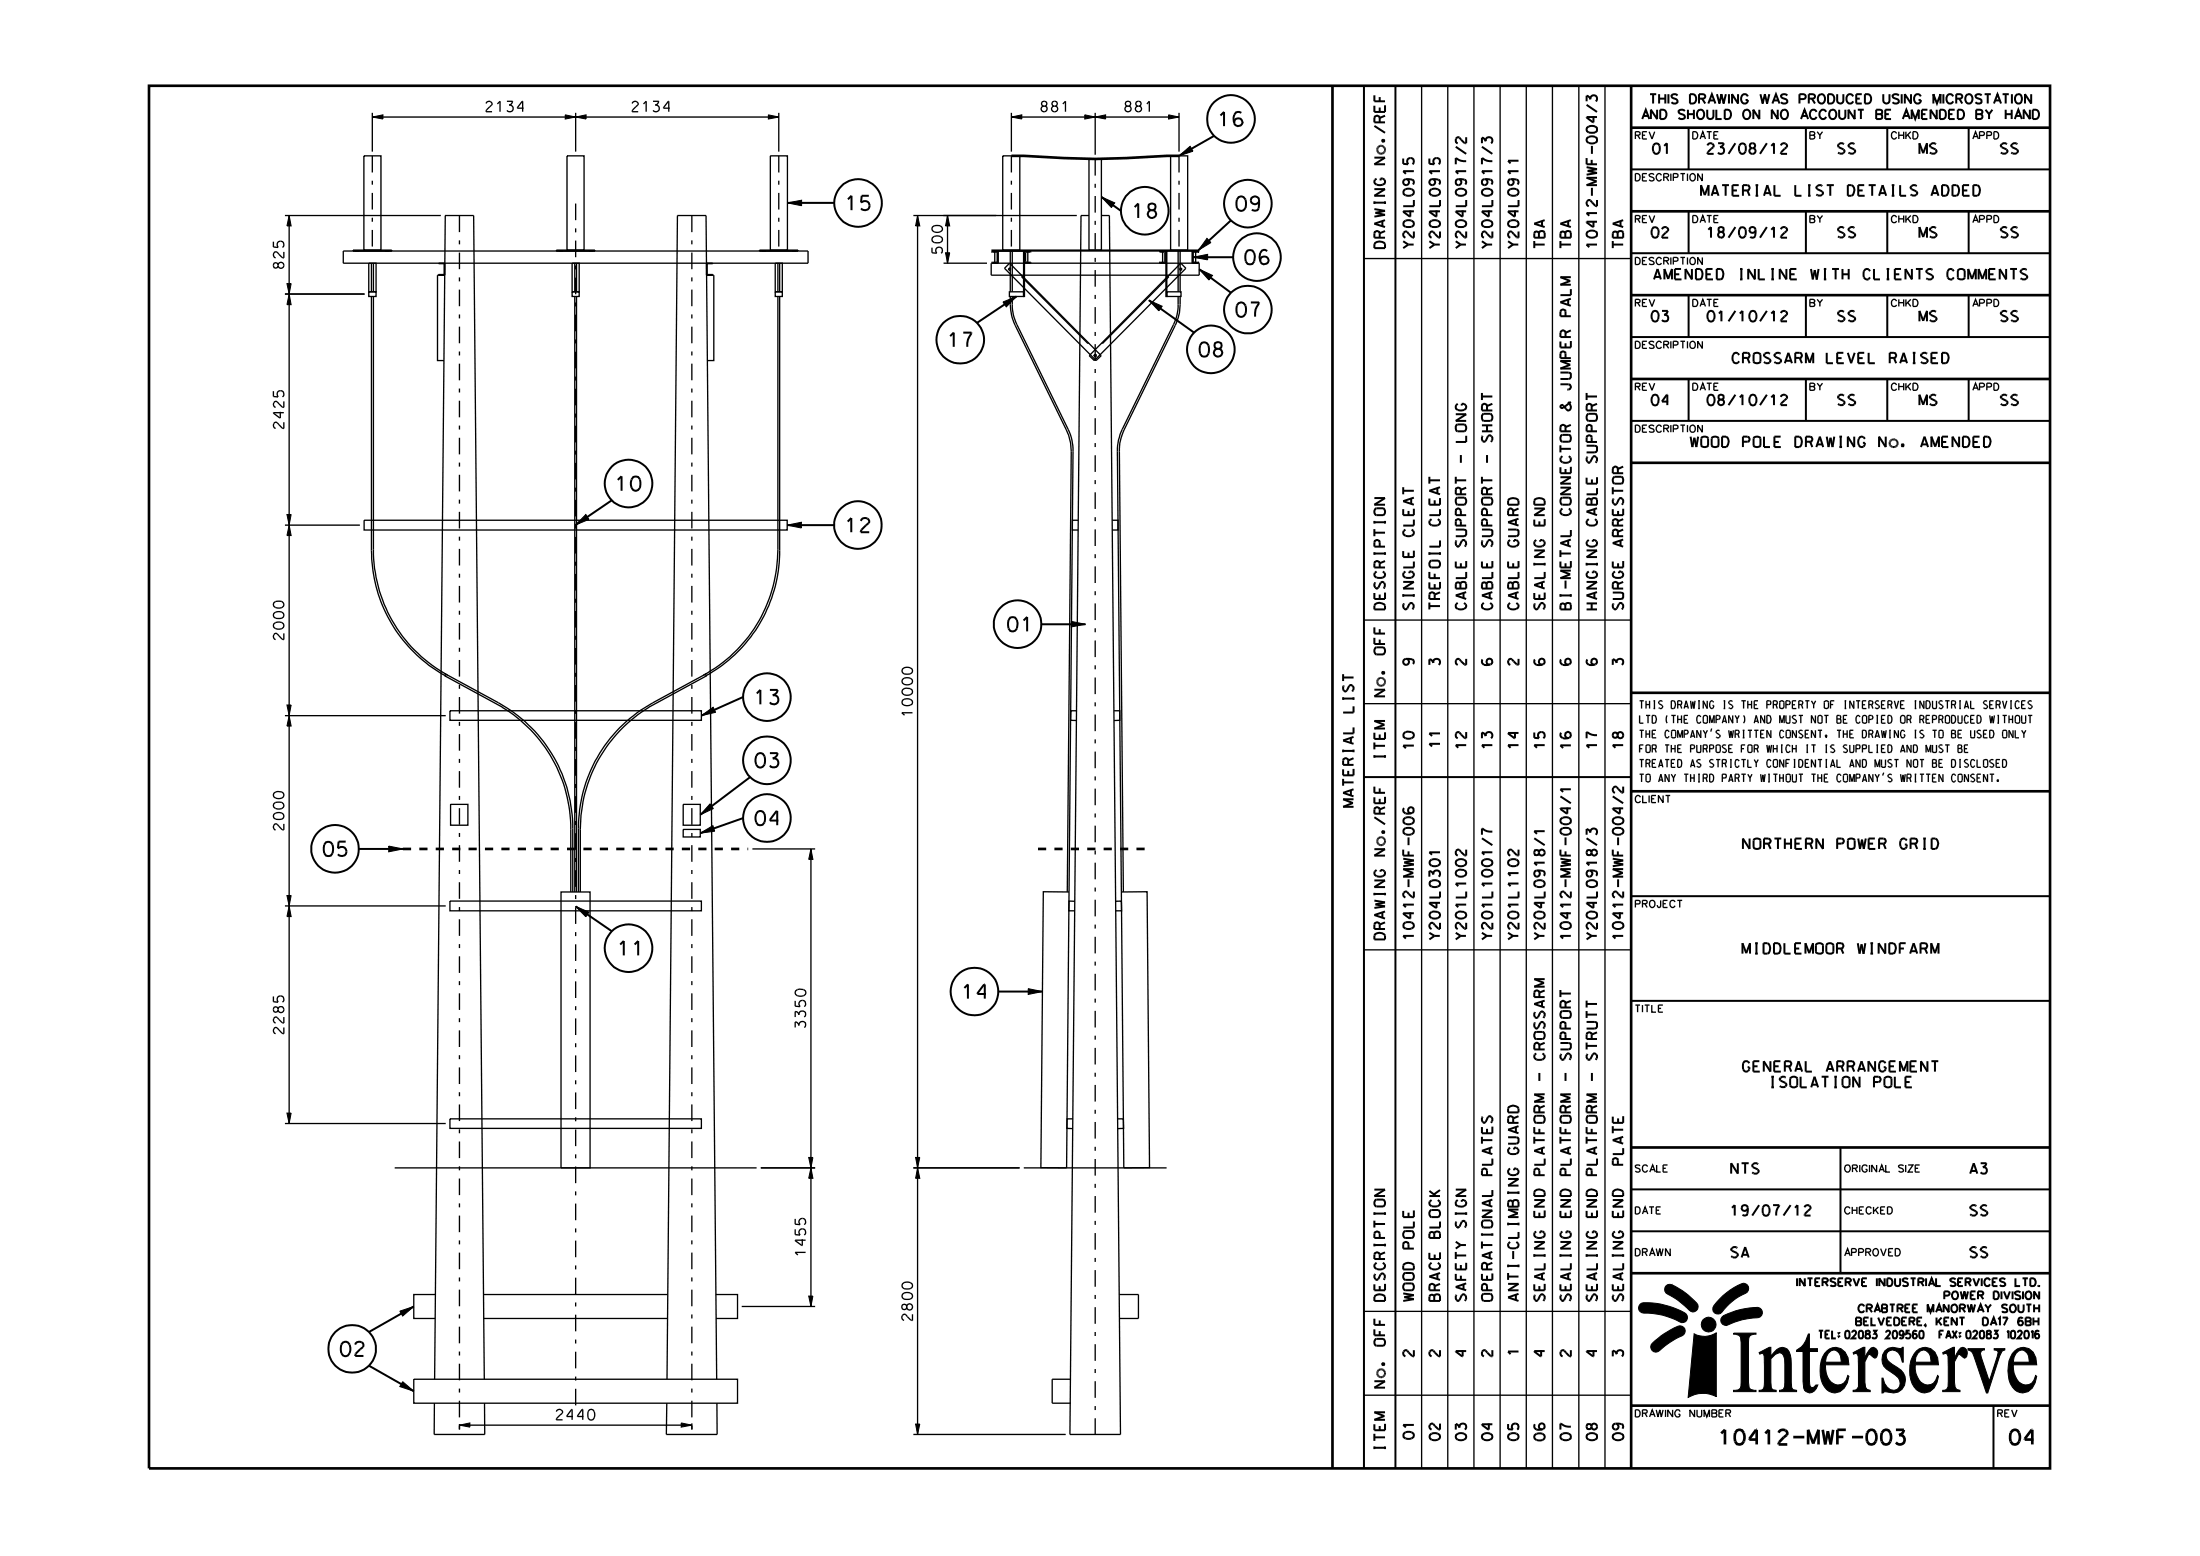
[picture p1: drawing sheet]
<svg xmlns="http://www.w3.org/2000/svg" width="420mm" height="297mm" viewBox="0 0 420 297" stroke-linecap="round" stroke-linejoin="round" font-family="sans-serif">
<g fill="none" stroke="#000" stroke-width=".25">
<path d="M271.4 16.4v263.9M276.4 16.4v263.9M281.4 16.4v263.9M286.4 16.4v263.9M291.4 16.4v263.9M296.4 16.4v263.9M301.4 16.4v263.9M306.4 16.4v263.9M69.5 29.7h3.2v18h-3.2zM71.1 22.3h77.6M71.1 21.5v7.4M108.2 29.7h3.3v18h-3.3z"/>
<path d="M109.9 21.5v7.4M147.1 29.7h3.2v18h-3.2zM148.7 21.5v7.4M191.4 29.7h3.3v18h-3.3zM193.1 22.3h32M193.1 21.5v7.4M207.9 30.3h2.4v17.4h-2.4zM209.1 21.5v8M223.5 29.7h3.2v18h-3.2zM225.1 21.5v7.4M312.2 25.8l.9-.1v-.4l-.9-.2v1.4M314.4 25.1h-.8v1.4"/>
<path d="M314.8 25.1l.6 1.4 .5-1.4M345.5 25.8l.8 .1 .2 .3-.4 .3h-.6v-1.4l.9 .2 .1 .3-.4 .2M346.9 25.1l.5 .7v.7M347.9 25.1l-.5 .7M54.4 41.1h29.8M54.4 56.1h15.2M55.2 41.1v173.4M65.5 47.9h88.8v2.3h-88.8zM67.4 47.9v-.2h7.4v.2M70.4 50.2h1.4v5.5h-1.4zM70.4 55.7h1.4v.9h-1.4zM70.9 56.6v48.5a27.3 27.3 0 0 0 14.2 23.9"/>
<path d="M70.9 50.2v5.5M71.3 56.6v48.3a27.4 27.4 0 0 0 14.2 24M71.3 50.2v5.5M83.7 50.2l1.1 .1v2.1h-1.1v.1M84.9 50.2v2.3h-1.4v16.3h1.3M85 41.1h5.4l2.1 222.2M85 41.1l-2 222.2M106.2 47.9v-.2h7.4v.2M109.2 50.2h1.4v5.5h-1.4zM109.2 55.7h1.4v.9h-1.4zM109.7 50.2v5.5M109.7 56.6v113.7"/>
<path d="M110.1 50.2v5.5M110.1 56.6v113.7M134.9 50.2v2.3h1.4v16.3h-1.3M136.1 50.2l-1.1 .1v2.1h1.1v.1M145 47.9v-.2h7.4v.2M148 50.2h1.4v5.5h-1.4zM148 55.7h1.4v.9h-1.4zM148.5 56.6v48.3a27.3 27.3 0 0 1-14.2 24M148.5 50.2v5.5M148.8 56.6v48.5a27.2 27.2 0 0 1-14.1 23.9M148.8 50.2v5.5M174.4 41.1h31.2"/>
<path d="M175.2 41.1v232.7M180.1 50.2h8.3M180.9 41.1v9.1M189.2 50.2h39.7v2.3h-39.7zM189.4 50.2v-.1l1-.1v-1.8l-1-.1v-.2h7.4l-.1 .2h-.9v1.9l.9 .1 .1 .1M189.4 47.7h39.4v.2h-39.4zM190.5 47.9v2.3M192.7 55.7h2.7v.9h-2.7zM192.7 50.2l17.5 17.7-.9 .9-17.5-17.6zM192.9 56.6a11.6 11.6 0 0 0 .7 5l10 20.5a10.2 10.2 0 0 1 .9 4l-.7 84.2M192.9 47.9v7.8M193.3 56.6v1.6a8.2 8.2 0 0 0 .8 3.8l9.8 19.9a8.9 8.9 0 0 1 1 4.2l-1.3 136.8h-4.9l.5-52.7 4.9 .1"/>
<path d="M193.3 47.9v7.8M195.2 52.7l-.2 .1 12.7 12.8 .1-.2M195.4 47.9h.2v8.7h-.2zM195.6 47.9v2.3M207.9 41.1h-1.5l-2.1 232.7h9.6l-2.1-232.7h-1.5M222.6 47.9h.2v8.7h-.2zM222.6 47.9v2.3M222.8 55.7h2.7v.9h-2.7zM223 52.7l.1 .1-12.6 12.8-.1-.2M224.9 56.6v1.6a8.2 8.2 0 0 1-.9 3.8l-9.8 19.9a8.9 8.9 0 0 0-.9 4.2l.8 84.2M224.9 47.9v7.8M225.3 56.6a10.1 10.1 0 0 1-.7 5l-10 20.5a9.3 9.3 0 0 0-.9 4l.8 84.2"/>
<path d="M225.3 47.9v7.8M225.4 50.2l1 1-17.5 17.6-1-.9zM227.6 47.9v2.3M228.8 47.9h-7.4l.1 .2h.9v1.9l-1 .1v.1M228.8 47.9l-.1 .2-.9 .1v1.8l1 .1v.1M260.4 49.4h51M69.5 99.3h80.8v1.9h-80.8zM205.8 99.3h-1.1v1.9h1.1M212.3 99.3h1.1v1.9h-1.1M54.4 100.2h14.3M260.4 118.4h51M54.4 136.6h30.7"/>
<path d="M84.9 128.6l10.3 5.5a27.4 27.4 0 0 1 14.1 24v12.2M84.9 129l11 6M85.9 135.7h48v1.8h-48zM95.8 135a27.2 27.2 0 0 1 13.2 23.3v12M123.9 135a27.2 27.2 0 0 0-13.1 23.3v12M134.9 128.6l-10.3 5.5a27.2 27.2 0 0 0-14.2 24v12.2M134.9 129l-11 6M205.5 135.7h-1.1v1.8h1.1M212.7 135.7h1.1v1.8h-1.1M260.4 134.3h51M326.8 139.1l-.2 .5M86 153.5h3.3v4h-3.3z"/>
<path d="M130.4 153.5h3.3v4h-3.3zM130.4 158.3h3.3v1.5h-3.3zM359.6 147.5l-.2 .5M54.4 172.9h30.7M85.9 172h48v1.9h-48zM107.1 170.3h5.5v52.6h-5.5zM143.6 162h12M154.8 162v87.4M205.2 172h-1.1l-.1 1.9h1.1M213 172h1.1v1.9h-1.1M214.1 170.3l4.9-.1 .5 52.7h-5zM260.4 181.3h51"/>
<path d="M54.4 214.5h30.7M85.9 213.6h48v1.8h-48zM204.8 213.6h-1.1v1.8h1.1M213.4 213.6h1.1v1.8h-1.1M75.4 222.9h69M145.2 222.9h10.4M174.4 222.9h20.2M195.5 222.9h27.2M83.1 247.1h-4.1v4.6h4.1M92.3 247.1h35.2M92.4 251.7h35M136.7 247.1h4.1v4.6h-4.1"/>
<path d="M141.6 249.4h14M213.7 247.1h3.6v4.6h-3.6M260.4 250.3h51M79 263.3h61.8v4.5h-61.8zM82.9 267.8v6h9.6v-6M87.7 272h44.4M87.7 271.8v1M127.3 267.8l-.1 6h9.7v-6M127.3 263.3l2-222.2h5.5l2 222.2M132.1 271.7v1.1M174.4 273.8h29.1M204.5 263.3h-3.6v4.5h3.5"/>
<path d="M260.4 266.3h51"/>
<circle cx="192.8" cy="51.4" r=".19"/>
<circle cx="225.4" cy="51.4" r=".19"/>
<circle cx="209.1" cy="67.9" r=".21"/>
</g>
<g fill="none" stroke="#000" stroke-width=".25" stroke-dasharray="3.2 1.6 .8 1.6" stroke-linecap="butt">
<path d="M71.1 29.7v18.2M109.9 38.9v229.4M148.7 29.7v18.2M193.1 29.7v18.2M209.1 30.3v243.5M225.1 29.7v18.2M83.7 52.5h1.2M87.7 41.1v232.7M132.1 41.1v232.7M136.1 52.5h-1.2M189.9 47.9v2.3M196.2 47.9v2.3"/>
<path d="M222 47.9v2.3M228.3 47.9v2.3"/>
</g>
<g fill="none" stroke="#000" stroke-width=".51">
<path d="M28.4 16.4h363v263.9h-363zM254.4 16.4v263.9M311.4 16.4v263.9M193.1 29.7h2.4a157.5 157.5 0 0 0 27.3 0h2.3M311.4 24.4h80M311.4 40.3h80M311.4 56.3h80M311.4 72.3h80M311.4 88.3h80M311.4 132.2h80M311.4 151h80M311.4 219h80"/>
<path d="M311.4 243h80M319.2 245.3h.1M319.7 246.1h.1M311.4 268.3h80"/>
</g>
<g fill="none" stroke="#000" stroke-width=".38">
<path d="M260.4 16.4v263.9M266.4 16.4v263.9M150.3 38.7h9M210.3 37.6l3.7 2.6M231.8 25.9l-6.7 3.8M311.4 32.3h80M322.4 24.4v7.9M344.8 24.4v7.9M360.3 24.4v7.9M375.8 24.4v7.9M194.1 56.6l-7.6 5M219.3 57.3l8.7 6.2"/>
<path d="M227.8 49.1h7.6M228.9 51.4l6.1 4.5M235 42.1l-6.2 5.6M311.4 48.3h80M322.4 40.3v8M322.4 56.3v8M344.8 40.3v8M344.8 56.3v8M360.3 40.3v8M360.3 56.3v8M375.8 40.3v8M375.8 56.3v8"/>
<path d="M311.4 64.3h80M322.4 72.3v8M344.8 72.3v8M360.3 72.3v8M375.8 72.3v8M116.8 95.5l-6.9 4.7M311.4 80.3h80M150.3 100.2h9M198.8 119.2h8.4M141.9 133l-8 3.6M141.9 156.2l-8.2 2.8M143.2 148.3l-9.5 7.2"/>
<path d="M260.4 148.3h51M68.5 162h8.4M109.9 173l6.9 4.7M311.4 171.1h80M190.6 189.3h8.4M311.4 191h80M351.4 219v24M311.4 235h80M311.4 227h80M79 249.4l-8.6 4.8M369.7 251.5v1.5M370.7 251.5l-1 1"/>
<path d="M70.4 260.7l8.6 4.8M380.6 268.3v12"/>
<circle cx="163.8" cy="38.7" r="4.5"/>
<circle cx="235" cy="22.7" r="4.5"/>
<circle cx="238.2" cy="38.9" r="4.5"/>
<circle cx="218.6" cy="40.2" r="4.5"/>
<circle cx="238.2" cy="59.1" r="4.5"/>
<circle cx="240" cy="49.1" r="4.5"/>
<circle cx="183.3" cy="64.8" r="4.5"/>
<circle cx="231.2" cy="66.7" r="4.5"/>
<circle cx="120" cy="92.3" r="4.5"/>
<circle cx="163.8" cy="100.2" r="4.5"/>
<circle cx="194.3" cy="119.1" r="4.5"/>
<circle cx="146.4" cy="133" r="4.5"/>
<circle cx="146.4" cy="145.1" r="4.5"/>
<circle cx="146.4" cy="156.2" r="4.5"/>
<circle cx="64" cy="162" r="4.5"/>
<circle cx="120" cy="181" r="4.5"/>
<circle cx="186" cy="189.3" r="4.5"/>
<circle cx="67.2" cy="257.5" r="4.5"/>
</g>
<g fill="#000" stroke="#000" stroke-width=".19">
<path d="M71.1 22.3l2-.4v.8zM107.9 21.9l2 .4-2 .4zM109.9 22.3l2-.4v.8zM146.7 21.9l2 .4-2 .4zM150.3 38.7l2.7-.5v1.1zM193.1 22.3l2-.4v.8zM207.1 21.9l2 .4-2 .4zM209.1 22.3l2-.4v.8zM210.3 37.6l2.5 1.1-.6 .9zM223.1 21.9l2 .4-2 .4zM225.1 29.7l2.1-1.8 .6 1zM55.2 56.1l.4 2.1h-.8z"/>
<path d="M55.2 41.1l.4 2h-.8zM54.8 54.1h.8l-.4 2zM175.2 41.1l.4 2h-.8zM180.9 41.1l.4 2h-.8zM180.5 48.2h.8l-.4 2zM191.5 57.6l2.6-1-2 2zM219.3 57.3l2.6 1.2-.7 .8zM227.8 49.1l2.7-.6v1.1zM228.9 51.4l2.6 1.2-.7 .9zM230.4 45.5l.8 .8-2.4 1.4zM54.8 98.2h.8l-.4 2zM111.8 98.2l.6 .9-2.5 1.1z"/>
<path d="M55.2 100.2l.4 2h-.8zM150.3 100.2l2.7-.5v1.1zM204.5 118.6l2.7 .6-2.7 .5zM55.2 136.6l.4 2h-.8zM54.8 134.6h.8l-.4 2zM133.9 136.6l2.2-1.6 .5 1zM135.6 153.4l.6 .9-2.5 1.2zM133.7 159l2.4-1.4 .3 1.1zM55.2 172.9l.4 2.1h-.8zM54.8 170.9h.8l-.4 2zM74.2 161.5l2.7 .5-2.7 .6zM109.9 173l2.5 1.1-.6 .9z"/>
<path d="M154.8 162l.4 2h-.8zM196.3 188.7l2.7 .6-2.7 .5zM54.8 212.5h.8l-.4 2zM154.8 222.9l.4 2h-.8zM154.4 220.9h.8l-.4 2zM175.2 222.9l.4 2h-.8zM174.8 220.9h.8l-.4 2zM76.3 250.3l2.7-.9-2.1 1.8zM154.4 247.4h.8l-.4 2zM76.9 263.7l2.1 1.8-2.7-.8zM87.7 272l2-.4v.8zM130 271.6l2.1 .4-2.1 .4z"/>
<path d="M174.8 271.8h.8l-.4 2z"/>
<path d="M315.4 256.4a14.9 14.9 0 0 1 5.3-3.3 1 1 0 0 1 1 .7 1 1 0 0 1-.6 1.2 17.3 17.3 0 0 0-4.6 3 .98 .98 0 0 1-1.2-.4 .98 .98 0 0 1 .1-1.2z" fill-rule="evenodd"/>
<path d="M318.1 245.4a1.35 1.35 0 0 1 1.8 .2 13.6 13.6 0 0 1 4.2 3.5 .99 .99 0 0 1-.4 1.2 .99 .99 0 0 1-1.2-.2 16.6 16.6 0 0 0-4.4-3.3 1.02 1.02 0 0 1 0-1.4z" fill-rule="evenodd"/>
<path d="M313.1 249l.3-.3a14.2 14.2 0 0 1 8.5 2.2 .98 .98 0 0 1 0 1.2 .98 .98 0 0 1-1.2 .2 14.8 14.8 0 0 0-7.3-1.7 .97 .97 0 0 1-.3-1.6z" fill-rule="evenodd"/>
<path d="M323.4 254.6a4 4 0 0 0 4.3-.2v12.2a5.3 5.3 0 0 0-5.4 .1z" fill-rule="evenodd"/>
<path d="M328.8 251.4a13.4 13.4 0 0 1 6.8-1.9 1 1 0 0 1 .9 1.1 1 1 0 0 1-1.1 .9 14 14 0 0 0-5.8 1.5 .99 .99 0 0 1-1-.5 .99 .99 0 0 1 .2-1.1z" fill-rule="evenodd"/>
<path d="M331 254.5h4.2v.2a1.12 1.12 0 0 0-1.4 .8v8.3l.1 1.1 .3 .3 1 .2v.2h-4.2v-.2a1.06 1.06 0 0 0 1.4-.8v-8.3l-.1-1.1-.3-.3-1-.2z" fill-rule="evenodd"/>
<path d="M328.9 247.3l2.1-1.5 1.5-.8a.99 .99 0 0 1 1.3 .6 .99 .99 0 0 1-.6 1.3 12.3 12.3 0 0 0-4.8 3.8 1 1 0 0 1-1.2-.2 1 1 0 0 1 0-1.3z" fill-rule="evenodd"/>
<path d="M335.8 258.2l2-1h.3v1.7a3.1 3.1 0 0 1 2.2-1.7 1.57 1.57 0 0 1 1.5 1.4l.2 1.7 .1 4.6 .2 .4 .7 .1v.2h-3.3v-.2l.7-.2 .3-.5a18.3 18.3 0 0 0-.2-6l-.3-.4-.5-.1-.8 .3-.8 .9 .1 5.5 .2 .4 .7 .1v.2h-3.3v-.2l.6-.1 .3-.3 .1-1.2v-4.9l-.1-.5-.3-.1-.4 .2z" fill-rule="evenodd"/>
<path d="M345.2 254.6h.2v2.8h1.6v.6h-1.6l.1 6.1 .1 .5 .4 .3 .3-.2 .4-.3h.3a1.84 1.84 0 0 1-1.6 1.5l-.6-.3-.3-.2-.2-.4-.1-1.4v-5.6h-1.2v-.3a4.5 4.5 0 0 0 2.2-3.1z" fill-rule="evenodd"/>
<path d="M348.8 257.8a2.39 2.39 0 0 1 4 1.4l.2 1.3h-4.5a3.6 3.6 0 0 0 1.9 3.8 1.84 1.84 0 0 0 2.4-1.8l.2 .2a3.2 3.2 0 0 1-2.7 3.2 2.92 2.92 0 0 1-2.6-2.5 6 6 0 0 1 1.1-5.6zM349 258.3l-.3 .7-.2 1h3a2.12 2.12 0 0 0-1-2.2l-.4-.1-.6 .1z" fill-rule="evenodd"/>
<path d="M365.9 257.8a2.39 2.39 0 0 1 4 1.4l.2 1.3h-4.5a3.3 3.3 0 0 0 2.4 3.9 1.88 1.88 0 0 0 1.9-1.9l.2 .2a3.1 3.1 0 0 1-2.6 3.2 2.91 2.91 0 0 1-2.7-2.5 6 6 0 0 1 1.1-5.6zM366.1 258.3l-.3 .7-.2 1h3.1a2.12 2.12 0 0 0-1.1-2.2l-.4-.1-.6 .1z" fill-rule="evenodd"/>
<path d="M375.7 257.4h3.1v.3l-.6 .2-.1 .4 1.7 5.3 1.7-5.5-.3-.3-.5-.1v-.3h2v.3l-.5 .2-.4 .9-2.3 7.1h-.3l-2.6-7.7-.9-.5z" fill-rule="evenodd"/>
<path d="M384.6 257.8a2.39 2.39 0 0 1 4.1 1.4l.1 1.3h-4.5a4.1 4.1 0 0 0 1.5 3.6 1.81 1.81 0 0 0 2.8-1.6l.2 .2a3.1 3.1 0 0 1-2.6 3.2 3.1 3.1 0 0 1-2.8-3.4 5.3 5.3 0 0 1 1.2-4.7zM384.9 258.3l-.4 .7-.2 1h3.1a2.12 2.12 0 0 0-1-2.2l-.4-.1-.6 .1z" fill-rule="evenodd"/>
<path d="M353.8 258.2l1.9-1h.3v2a2.81 2.81 0 0 1 1.6-2 1.12 1.12 0 0 1 .9 .9 1.12 1.12 0 0 1-.6 1.1l-.9-.7-.3 .1-.7 1.4v3.8l.2 1 .2 .4 .6 .2v.2h-3.2v-.2l.7-.2 .3-.5v-5.8l-.2-.4-.3-.2-.4 .2z" fill-rule="evenodd"/>
<path d="M359.8 257.8l.7-.5 .9-.1 1.4 .2 .5-.2v2.8h-.1l-.4-1.1a1.44 1.44 0 0 0-1.1-1.2 1.44 1.44 0 0 0-1.5 .7 1.7 1.7 0 0 0 1.1 2 4.2 4.2 0 0 1 2.4 2.3 2.5 2.5 0 0 1-.8 2.7 2.5 2.5 0 0 1-2.8 .3l-.4-.1-.2 .3h-.2v-2.9h.2a2.42 2.42 0 0 0 2.1 2.4 1.41 1.41 0 0 0 1.1-.9 1.41 1.41 0 0 0-.3-1.5l-1.4-1.1a2.57 2.57 0 0 1-1.2-4.1z" fill-rule="evenodd"/>
<path d="M370.9 258.2l2-1h.2v2a2.81 2.81 0 0 1 1.6-2 1.12 1.12 0 0 1 .9 .9 1.12 1.12 0 0 1-.6 1.1l-.9-.7-.3 .1-.7 1.4v3.8l.2 1 .2 .4 .7 .2v.2h-3.3v-.2l.7-.2 .3-.5v-.9v-4.9l-.2-.4-.3-.2-.4 .2z" fill-rule="evenodd"/>
<circle cx="326.2" cy="252.8" r="1.42"/>
</g>
<path d="M76.9 162h65.9M198.2 162h21.8" fill="none" stroke="#000" stroke-width=".51" stroke-dasharray="1.6 1.6" stroke-linecap="butt"/>
<g font-size="2.8">
<text x="328.4" y="275.7">10412-MWF-003</text>
<text x="383.8" y="275.7">04</text>
</g>
<g font-size="2.7">
<text x="232.8" y="24.1">16</text>
<text x="161.7" y="40.1">15</text>
<text x="216.4" y="41.6">18</text>
<text x="236.1" y="40.2">09</text>
<text x="237.7" y="50.4">06</text>
<text x="236.1" y="60.5">07</text>
<text x="181.2" y="66.2">17</text>
<text x="229" y="68.1">08</text>
<text x="117.7" y="93.7">10</text>
<text x="161.6" y="101.6">12</text>
<text x="192.4" y="120.5">01</text>
<text x="144.3" y="134.4">13</text>
<text x="144.3" y="146.5">03</text>
<text x="144.3" y="157.5">04</text>
<text x="61.8" y="163.4">05</text>
<text x="118.2" y="182.3">11</text>
<text x="183.9" y="190.6">14</text>
<text x="65.1" y="258.8">02</text>
</g>
<g font-size="2">
<text x="92.8" y="21.3">2134</text>
<text x="120.7" y="21.3">2134</text>
<text x="198.7" y="21.3">881</text>
<text x="214.8" y="21.3">881</text>
<text x="315.6" y="29.4">01</text>
<text x="326" y="29.4">23/08/12</text>
<text x="350.9" y="29.4">SS</text>
<text x="366.4" y="29.4">MS</text>
<text x="382" y="29.4">SS</text>
<text x="324.8" y="37.4">MATERIAL LIST DETAILS ADDED</text>
<text x="264.4" y="47.3" transform="rotate(-90 264.4 47.3)">DRAWING No./REF</text>
<text x="269.9" y="47.3" transform="rotate(-90 269.9 47.3)">Y204L0915</text>
<text x="274.9" y="47.3" transform="rotate(-90 274.9 47.3)">Y204L0915</text>
<text x="279.9" y="47.3" transform="rotate(-90 279.9 47.3)">Y204L0917/2</text>
<text x="284.9" y="47.3" transform="rotate(-90 284.9 47.3)">Y204L0917/3</text>
<text x="289.9" y="47.3" transform="rotate(-90 289.9 47.3)">Y204L0911</text>
<text x="294.9" y="47.3" transform="rotate(-90 294.9 47.3)">TBA</text>
<text x="299.9" y="47.3" transform="rotate(-90 299.9 47.3)">TBA</text>
<text x="304.9" y="47.3" transform="rotate(-90 304.9 47.3)">10412-MWF-004/3</text>
<text x="309.9" y="47.3" transform="rotate(-90 309.9 47.3)">TBA</text>
<text x="315.3" y="45.3">02</text>
<text x="326" y="45.3">18/09/12</text>
<text x="350.9" y="45.3">SS</text>
<text x="366.4" y="45.3">MS</text>
<text x="382" y="45.3">SS</text>
<text x="54.2" y="51.2" transform="rotate(-90 54.2 51.2)">825</text>
<text x="179.9" y="48.4" transform="rotate(-90 179.9 48.4)">500</text>
<text x="315.8" y="53.3">AMENDED INLINE WITH CLIENTS COMMENTS</text>
<text x="315.3" y="61.3">03</text>
<text x="326" y="61.3">01/10/12</text>
<text x="350.9" y="61.3">SS</text>
<text x="366.4" y="61.3">MS</text>
<text x="382" y="61.3">SS</text>
<text x="330.8" y="69.3">CROSSARM LEVEL RAISED</text>
<text x="315.3" y="77.3">04</text>
<text x="326" y="77.3">08/10/12</text>
<text x="350.9" y="77.3">SS</text>
<text x="366.4" y="77.3">MS</text>
<text x="382" y="77.3">SS</text>
<text x="54.2" y="81.8" transform="rotate(-90 54.2 81.8)">2425</text>
<text x="322.8" y="85.3">WOOD POLE DRAWING No. AMENDED</text>
<text x="264.4" y="116.3" transform="rotate(-90 264.4 116.3)">DESCRIPTION</text>
<text x="269.9" y="116.3" transform="rotate(-90 269.9 116.3)">SINGLE CLEAT</text>
<text x="274.9" y="116.3" transform="rotate(-90 274.9 116.3)">TREFOIL CLEAT</text>
<text x="279.9" y="116.3" transform="rotate(-90 279.9 116.3)">CABLE SUPPORT - LONG</text>
<text x="284.9" y="116.3" transform="rotate(-90 284.9 116.3)">CABLE SUPPORT - SHORT</text>
<text x="289.9" y="116.3" transform="rotate(-90 289.9 116.3)">CABLE GUARD</text>
<text x="294.9" y="116.3" transform="rotate(-90 294.9 116.3)">SEALING END</text>
<text x="299.9" y="116.3" transform="rotate(-90 299.9 116.3)">BI-METAL CONNECTOR &amp; JUMPER PALM</text>
<text x="304.9" y="116.3" transform="rotate(-90 304.9 116.3)">HANGING CABLE SUPPORT</text>
<text x="309.9" y="116.3" transform="rotate(-90 309.9 116.3)">SURGE ARRESTOR</text>
<text x="54.2" y="122.1" transform="rotate(-90 54.2 122.1)">2000</text>
<text x="269.9" y="126.9" transform="rotate(-90 269.9 126.9)">9</text>
<text x="274.9" y="126.9" transform="rotate(-90 274.9 126.9)">3</text>
<text x="279.9" y="126.9" transform="rotate(-90 279.9 126.9)">2</text>
<text x="284.9" y="127" transform="rotate(-90 284.9 127)">6</text>
<text x="289.9" y="126.9" transform="rotate(-90 289.9 126.9)">2</text>
<text x="294.9" y="127" transform="rotate(-90 294.9 127)">6</text>
<text x="299.9" y="127" transform="rotate(-90 299.9 127)">6</text>
<text x="304.9" y="127" transform="rotate(-90 304.9 127)">6</text>
<text x="309.9" y="126.9" transform="rotate(-90 309.9 126.9)">3</text>
<text x="174.2" y="136.7" transform="rotate(-90 174.2 136.7)">10000</text>
<text x="264.4" y="132.9" transform="rotate(-90 264.4 132.9)">No. OFF</text>
<text x="269.9" y="143" transform="rotate(-90 269.9 143)">10</text>
<text x="274.9" y="142.7" transform="rotate(-90 274.9 142.7)">11</text>
<text x="279.9" y="142.9" transform="rotate(-90 279.9 142.9)">12</text>
<text x="284.9" y="142.9" transform="rotate(-90 284.9 142.9)">13</text>
<text x="289.9" y="142.9" transform="rotate(-90 289.9 142.9)">14</text>
<text x="294.9" y="142.9" transform="rotate(-90 294.9 142.9)">15</text>
<text x="299.9" y="143" transform="rotate(-90 299.9 143)">16</text>
<text x="304.9" y="142.9" transform="rotate(-90 304.9 142.9)">17</text>
<text x="309.9" y="142.9" transform="rotate(-90 309.9 142.9)">18</text>
<text x="264.4" y="145" transform="rotate(-90 264.4 145)">ITEM</text>
<text x="258.4" y="154" transform="rotate(-90 258.4 154)">MATERIAL LIST</text>
<text x="54.2" y="158.4" transform="rotate(-90 54.2 158.4)">2000</text>
<text x="332.8" y="162">NORTHERN POWER GRID</text>
<text x="264.4" y="179.3" transform="rotate(-90 264.4 179.3)">DRAWING No./REF</text>
<text x="269.9" y="179.3" transform="rotate(-90 269.9 179.3)">10412-MWF-006</text>
<text x="274.9" y="179.3" transform="rotate(-90 274.9 179.3)">Y204L0301</text>
<text x="279.9" y="179.3" transform="rotate(-90 279.9 179.3)">Y201L1002</text>
<text x="284.9" y="179.3" transform="rotate(-90 284.9 179.3)">Y201L1001/7</text>
<text x="289.9" y="179.3" transform="rotate(-90 289.9 179.3)">Y201L1102</text>
<text x="294.9" y="179.3" transform="rotate(-90 294.9 179.3)">Y204L0918/1</text>
<text x="299.9" y="179.3" transform="rotate(-90 299.9 179.3)">10412-MWF-004/1</text>
<text x="304.9" y="179.3" transform="rotate(-90 304.9 179.3)">Y204L0918/3</text>
<text x="309.9" y="179.3" transform="rotate(-90 309.9 179.3)">10412-MWF-004/2</text>
<text x="332.7" y="182">MIDDLEMOOR WINDFARM</text>
<text x="54.2" y="197.3" transform="rotate(-90 54.2 197.3)">2285</text>
<text x="153.8" y="196.1" transform="rotate(-90 153.8 196.1)">3350</text>
<text x="332.7" y="204.5">GENERAL ARRANGEMENT</text>
<text x="337.8" y="207.5">ISOLATION POLE</text>
<text x="309.9" y="223.8" transform="rotate(-90 309.9 223.8)">PLATE</text>
<text x="330.5" y="224">NTS</text>
<text x="376.1" y="224">A3</text>
<text x="330.5" y="232">19/07/12</text>
<text x="376.1" y="232">SS</text>
<text x="153.8" y="239.7" transform="rotate(-90 153.8 239.7)">1455</text>
<text x="330.5" y="240">SA</text>
<text x="376.1" y="240">SS</text>
<text x="264.4" y="248.3" transform="rotate(-90 264.4 248.3)">DESCRIPTION</text>
<text x="269.9" y="248.3" transform="rotate(-90 269.9 248.3)">WOOD POLE</text>
<text x="274.9" y="248.3" transform="rotate(-90 274.9 248.3)">BRACE BLOCK</text>
<text x="279.9" y="248.3" transform="rotate(-90 279.9 248.3)">SAFETY SIGN</text>
<text x="284.9" y="248.3" transform="rotate(-90 284.9 248.3)">OPERATIONAL PLATES</text>
<text x="289.9" y="248.3" transform="rotate(-90 289.9 248.3)">ANTI-CLIMBING GUARD</text>
<text x="294.9" y="248.3" transform="rotate(-90 294.9 248.3)">SEALING END PLATFORM - CROSSARM</text>
<text x="299.9" y="248.3" transform="rotate(-90 299.9 248.3)">SEALING END PLATFORM - SUPPORT</text>
<text x="304.9" y="248.3" transform="rotate(-90 304.9 248.3)">SEALING END PLATFORM - STRUTT</text>
<text x="309.9" y="248.3" transform="rotate(-90 309.9 248.3)">SEALING END</text>
<text x="174.2" y="252" transform="rotate(-90 174.2 252)">2800</text>
<text x="269.9" y="258.9" transform="rotate(-90 269.9 258.9)">2</text>
<text x="274.9" y="258.9" transform="rotate(-90 274.9 258.9)">2</text>
<text x="279.9" y="258.9" transform="rotate(-90 279.9 258.9)">4</text>
<text x="284.9" y="258.9" transform="rotate(-90 284.9 258.9)">2</text>
<text x="289.9" y="258.6" transform="rotate(-90 289.9 258.6)">1</text>
<text x="294.9" y="258.9" transform="rotate(-90 294.9 258.9)">4</text>
<text x="299.9" y="258.9" transform="rotate(-90 299.9 258.9)">2</text>
<text x="304.9" y="258.9" transform="rotate(-90 304.9 258.9)">4</text>
<text x="309.9" y="258.9" transform="rotate(-90 309.9 258.9)">3</text>
<text x="264.4" y="264.9" transform="rotate(-90 264.4 264.9)">No. OFF</text>
<text x="106.2" y="271">2440</text>
<text x="269.9" y="274.6" transform="rotate(-90 269.9 274.6)">01</text>
<text x="274.9" y="274.9" transform="rotate(-90 274.9 274.9)">02</text>
<text x="279.9" y="274.9" transform="rotate(-90 279.9 274.9)">03</text>
<text x="284.9" y="274.9" transform="rotate(-90 284.9 274.9)">04</text>
<text x="289.9" y="274.9" transform="rotate(-90 289.9 274.9)">05</text>
<text x="294.9" y="274.9" transform="rotate(-90 294.9 274.9)">06</text>
<text x="299.9" y="274.9" transform="rotate(-90 299.9 274.9)">07</text>
<text x="304.9" y="274.9" transform="rotate(-90 304.9 274.9)">08</text>
<text x="309.9" y="274.9" transform="rotate(-90 309.9 274.9)">09</text>
<text x="264.4" y="277" transform="rotate(-90 264.4 277)">ITEM</text>
</g>
<g font-size="1.8">
<text x="313.5" y="22.7">AND SHOULD ON NO ACCOUNT BE AMENDED BY HAND</text>
<text x="315" y="19.8">THIS DRAWING WAS PRODUCED USING MICROSTATION</text>
</g>
<g font-size="1.5">
<text x="313" y="135.2">THIS DRAWING IS THE PROPERTY OF INTERSERVE INDUSTRIAL SERVICES</text>
<text x="313" y="140.8">THE COMPANY’S WRITTEN CONSENT, THE DRAWING IS TO BE USED ONLY</text>
<text x="313" y="143.6">FOR THE PURPOSE FOR WHICH IT IS SUPPLIED AND MUST BE</text>
<text x="313" y="138">LTD (THE COMPANY) AND MUST NOT BE COPIED OR REPRODUCED WITHOUT</text>
<text x="313" y="146.4">TREATED AS STRICTLY CONFIDENTIAL AND MUST NOT BE DISCLOSED</text>
<text x="313" y="149.2">TO ANY THIRD PARTY WITHOUT THE COMPANY’S WRITTEN CONSENT.</text>
<text x="343.1" y="245.5">INTERSERVE INDUSTRIAL SERVICES LTD.</text>
<text x="354.8" y="250.5">CRABTREE MANORWAY SOUTH</text>
<text x="371.2" y="248">POWER DIVISION</text>
<text x="347.2" y="255.5">TEL: 02083 209560</text>
<text x="354.3" y="253">BELVEDERE,</text>
<text x="368.7" y="255.5">FAX: 02083 102016</text>
<text x="370.3" y="253">KENT</text>
<text x="378" y="253">DA17 6BH</text>
</g>
<g font-size="1.4">
<text x="312.2" y="26.5">REV</text>
<text x="323.2" y="26.5">DATE</text>
<text x="361.1" y="26.5">CHKD</text>
<text x="376.6" y="26.5">APPD</text>
<text x="312.2" y="34.5">DESCRIPTION</text>
<text x="312.2" y="42.5">REV</text>
<text x="323.2" y="42.5">DATE</text>
<text x="345.5" y="42.5">BY</text>
<text x="361.1" y="42.5">CHKD</text>
<text x="376.6" y="42.5">APPD</text>
<text x="312.2" y="50.5">DESCRIPTION</text>
<text x="312.2" y="58.5">REV</text>
<text x="323.2" y="58.5">DATE</text>
<text x="345.5" y="58.5">BY</text>
<text x="361.1" y="58.5">CHKD</text>
<text x="376.6" y="58.5">APPD</text>
<text x="312.2" y="66.5">DESCRIPTION</text>
<text x="312.2" y="74.5">REV</text>
<text x="323.2" y="74.5">DATE</text>
<text x="345.5" y="74.5">BY</text>
<text x="361.1" y="74.5">CHKD</text>
<text x="376.6" y="74.5">APPD</text>
<text x="312.2" y="82.5">DESCRIPTION</text>
<text x="312.2" y="153.2">CLIENT</text>
<text x="312.2" y="173.2">PROJECT</text>
<text x="312.2" y="193.2">TITLE</text>
<text x="312.2" y="223.7">SCALE</text>
<text x="352.2" y="223.7">ORIGINAL SIZE</text>
<text x="312.2" y="231.7">DATE</text>
<text x="352.2" y="231.7">CHECKED</text>
<text x="312.2" y="239.7">DRAWN</text>
<text x="352.2" y="239.7">APPROVED</text>
<text x="312.2" y="270.5">DRAWING NUMBER</text>
<text x="381.4" y="270.5">REV</text>
</g>
</svg>
